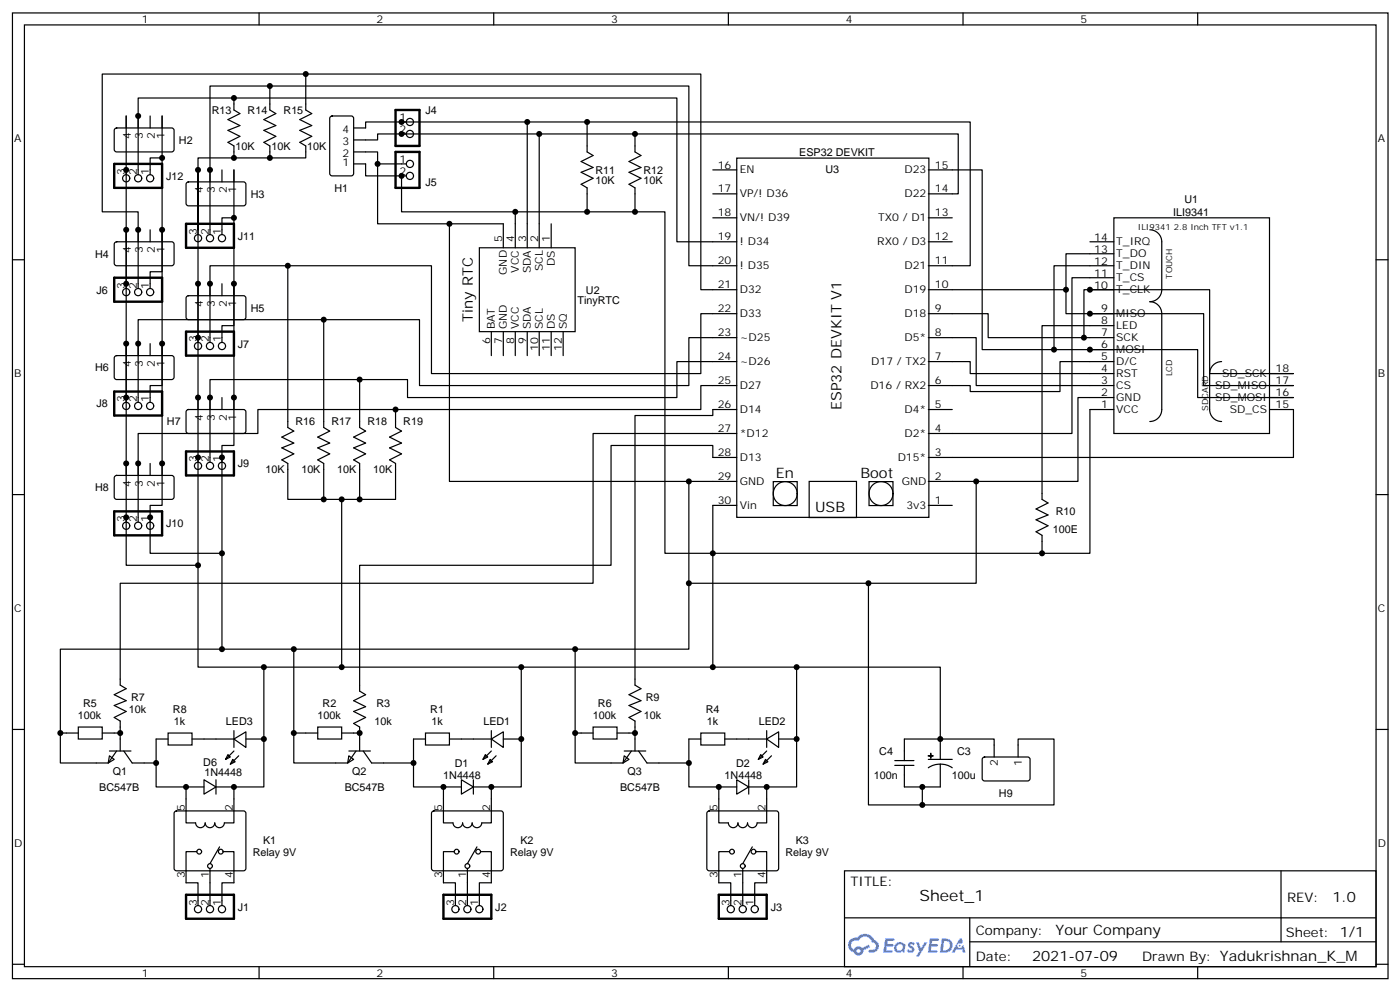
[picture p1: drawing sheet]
<svg xmlns="http://www.w3.org/2000/svg" width="413mm" height="292mm" viewBox="0 0 413 292" stroke-linecap="round" stroke-linejoin="round" font-family="sans-serif">
<g fill="none" stroke="#000" stroke-width=".35">
<path d="M3.7 3.8h405.3v284.3h-405.3zM7.2 7.3h398.3v277.3h-398.3zM76.3 3.8v3.5M145.5 3.8v3.5M214.6 3.8v3.5M283.8 3.8v3.5M352.9 3.8v3.5M3.7 76.5h3.5M405.5 76.5h3.5M3.7 145.6h3.5M405.5 145.6h3.5M3.7 214.8h3.5"/>
<path d="M405.5 214.8h3.5M248.8 256.4h156.7v28.2h-156.7zM377.5 256.4v20.9M248.9 270.2h156.5M285.8 277.3h119.6M285.8 270.2v14.2M3.7 283.9h3.5M76.3 284.6v3.5M145.5 284.6v3.5M214.6 284.6v3.5M283.8 284.6v3.5M352.9 284.6v3.5"/>
<path d="M405.5 283.9h3.5"/>
</g>
<g fill="#5487ff">
<path d="M267.8 277.6a1.22 1.22 0 0 1 1.8 .2l-.4 .6a.47 .47 0 0 0-.4-.4 .47 .47 0 0 0-.5 .2l.2 .2a1.14 1.14 0 0 1 .8 1.8 1.14 1.14 0 0 1-2 0l-.2-.2 .5-.6 .7 .5a.29 .29 0 0 0 .4-.3 .29 .29 0 0 0-.3-.3 1.04 1.04 0 0 1-.6-1.7z"/>
<path d="M260.8 276.3h2.4l.3 .2-.1 .5-1.8 .1-.2 .8h1.6l.3 .4-.4 .4h-1.6l-.1 1.1h1.7l.2 .3-.2 .3-2.7 .1z"/>
<path d="M274 276.3h2.3l.4 .2-.2 .5-1.8 .1-.1 .8h1.5l.3 .4-.3 .4h-1.6l-.2 1.1h1.7l.2 .3-.2 .3-2.6 .1z"/>
<path d="M282.7 276.3h.7l.4 1.3-.6 .3a.69 .69 0 0 0-1.1 .3 .69 .69 0 0 0 .5 .9 .69 .69 0 0 0 .9-.6l.4-.2 .6 2.2h-.8l-.2-.9h-1.7l-.5 .9h-.9z"/>
<path d="M270 277.4h.7l.7 1.8 1.1-1.8h.8l-2.5 4.2h-.9l1-1.5z"/>
<path d="M277.5 276.3l-.6 4.2h1.4a2.11 2.11 0 0 0 2.4-2.1 2.11 2.11 0 0 0-2.5-2.1zM278.2 277.1a1.39 1.39 0 0 1 1.7 1.4 1.39 1.39 0 0 1-1.8 1.3h-.2z"/>
<path d="M263.8 277.9a1.54 1.54 0 0 0 0 2.2 1.54 1.54 0 0 0 2.1 .1l.6 .3 .3-2.3-.1-.3h-.5a1.49 1.49 0 0 0-2.4 0zM264.1 278.9a.95 .95 0 0 1 1.9 0 .95 .95 0 0 1-1.9 0z"/>
<path d="M250.6 276.7a2.18 2.18 0 0 0 1 3.7 1.44 1.44 0 0 0 1.7 .9 1.44 1.44 0 0 0 1.1-1.4l2-1.1-.4-.7-1.9 1a1.47 1.47 0 0 0-2.5 .4 1.39 1.39 0 0 1-.6-1.9 1.39 1.39 0 0 1 2-.5 2.12 2.12 0 0 1 2.1-1.3 2.12 2.12 0 0 1 1.9 1.7 1.14 1.14 0 0 1 1.1 1.4 1.14 1.14 0 0 1-1.6 .7 .43 .43 0 0 0-.6 .4 .43 .43 0 0 0 .4 .5 1.98 1.98 0 0 0 2.6-1.2 1.98 1.98 0 0 0-1.3-2.6 3.1 3.1 0 0 0-5.2-.6l-.9 .1zM252.4 280a.55 .55 0 0 1 1.1 0 .55 .55 0 0 1-1.1 0z"/>
<circle cx="282.8" cy="278.4" r=".26"/>
</g>
<g fill="none" stroke="#000" stroke-width=".35">
<path d="M33.9 37.9l.5-.2h16.5l.4 .7-.1 5.9-.6 .4h-16.5l-.4-.7v-5.6zM37.2 37.7v-3.6v119.6M40.7 34.1v3.6M44.2 34.1v3.6M47.8 37.7v-3.6v12.4h-3.6v4.9M79.5 25.3v7.1l1.8 1-3.5 1.8 3.5 1.8-3.5 1.4 3.5 1.7-3.5 1.8 1.7 1.1v3.5M90.1 21.8v10.6l1.8 1-3.6 1.8 3.6 1.8-3.6 1.4 3.6 1.7-3.6 1.8 1.8 1.1v3.5h-21.2v-3.5l-1.7-1.1 3.5-1.8-3.5-1.7 3.5-1.4-3.5-1.8 3.5-1.8-1.8-1v-3.5M97.4 34.4l.5-.3h5.6l.7 .5v16.5l-.5 .6-5.8 .1-.7-.5v-16.4zM104.2 37.7h3.5v-1.8h47.7v37.1M118.3 35.9h1.4M118.3 39.4h1.4M155.4 35.9h130.5v42.3h-12.4"/>
<path d="M158.9 39.4h123.5v17.7h-8.9M173 35.9v8.8l1.8 1.1-3.6 1.8 3.6 1.7-3.6 1.4 3.6 1.8-3.6 1.8 1.8 1v7.1M187.1 39.4v5.3l1.8 1.1-3.6 1.8 3.6 1.7-3.6 1.4 3.6 1.8-3.6 1.8 1.8 1v7.1M37.2 50v1.4M40.7 51.4v-22.5h158.8v42.3h17.6M47.8 46.5v102.3h-3.6v3.5M55.1 53.8l.4-.2h16.5l.5 .7-.1 5.9-.6 .4-16.5-.1-.5-.6v-5.6zM61.9 50v3.6M65.4 50v3.6M68.9 53.6v-3.6v14.1h-3.5v5M68.9 46.5h-10.6v7.1M104.2 48.3h3.5v3.5h10.6v10.6h33.5v10.6"/>
<path d="M104.2 44.7h7.1v3.6h8.4M104.2 41.2h7.1v-1.8h47.6v33.6M111.3 48.3v17.6h37v7.1M118.3 51.8h1.4M210 50h7.1M210 57.1h7.1M217.1 46.5h56.6v105.8h-56.6zM273.5 50h15.9v52.9h63.5v14.2h28.2h-7M33.9 71.4l.5-.2h16.5l.4 .7-.1 5.9-.6 .4h-16.5l-.4-.7v-5.6zM37.2 67.7v17.2M40.7 67.7v3.5M44.2 67.7v3.5"/>
<path d="M47.8 71.2v-3.5v12.3h-3.6v4.9M58.3 69.1v-19.1v67.1M61.9 69.1v-43.8h141.1v52.9h14.1M68.9 64.1v67.1h-3.5v31.7h-21.2v-10.6M84.8 78.2v47.7l1.8 1-3.6 1.8 3.6 1.8-3.6 1.4 3.6 1.7-3.6 1.8 1.8 1.1v10.5h31.8v-10.5l-1.8-1.1 3.5-1.8-3.5-1.7 3.5-1.4-3.5-1.8 3.5-1.8-1.7-1v-5.3M132.4 65.9v75.8h84.7M141.3 73h28.2v24.6h-28.2zM151.8 62.4h44.1v100.5h14.1v33.5M162.4 65.9v7.1M210 64.1h7.1M273.5 71.2h7.1M273.5 64.1h7.1"/>
<path d="M321.2 71.2h7M328.2 64.1h45.9v63.5h-45.9zM328.2 74.7h-14.1v10.6h-40.6M328.2 78.2h-17.6v24.7M338.8 67.7a3.5 3.5 0 0 1 3.5 3.5v14.1a3.5 3.5 0 0 1-3.5 3.5 3.5 3.5 0 0 1 3.5 3.6v28.2a3.5 3.5 0 0 1-3.5 3.5M40.7 84.9v-22.5h-10.6v-40.6h176.4v63.5h10.6M55.1 87.3l.4-.2h16.5l.5 .7-.1 5.9-.6 .4h-16.5l-.5-.7v-5.6zM58.3 83.5v17.3M61.9 83.5v3.6M65.4 83.5v3.6M68.9 87.1v-3.6v12.4h-3.5v4.9M95.4 94.1v31.8l1.8 1-3.6 1.8 3.6 1.8-3.6 1.4 3.6 1.7-3.6 1.8 1.8 1.1v10.5"/>
<path d="M144.8 97.6v7.1M148.3 97.6v7.1M151.8 97.6v7.1M155.4 97.6v7.1M158.9 97.6v7.1M162.4 97.6v7.1M165.9 97.6v7.1M217.1 92.4h-10.6v17.6h-79.4v-31.8h-65.2v22.6M217.1 99.4h-14.1v14.1h-79.4v-19.4h-82.9v24.4M273.5 99.4h14.2v14.1h40.5M273.5 92.4h17.7v7h37M314.1 85.3v7.1h40.6v21.1h26.4h-7"/>
<path d="M319.4 99.4v-14.1h37v24.7h24.7h-7M321.2 92.4h7M321.2 85.3h7M328.2 81.8h-12.3v45.8h-42.4M328.2 95.9h-21.1v51.1l1.7 1.1-3.5 1.8 3.5 1.7-3.5 1.4 3.5 1.8-3.5 1.8 1.8 1v5.3M33.9 104.9l.5-.2 16.5 .1 .4 .6-.1 5.9-.6 .5-16.5-.1-.4-.6v-5.7zM37.2 101.2v17.3M40.7 101.2v3.5M44.2 101.2v3.5M47.8 104.7v-3.5v12.3h-3.6v5M58.3 117.1v49.3h-21.1v-14.1M58.3 117.1v3.5"/>
<path d="M61.9 117.1v3.5M65.4 117.1v3.5M68.9 117.1v3.5M106 111.8v14.1l1.7 1-3.5 1.8 3.5 1.8-3.5 1.4 3.5 1.7-3.5 1.8 1.8 1.1v10.5M217.1 106.5h-17.6v10.6h-79.4v-5.3h-58.2v24.3M217.1 113.5h-10.6v7.1h-130.5v7h-35.3v26.1M273.5 106.5h12.4v3.5h42.3M321.2 102.9h7M328.2 106.5h-15.9v8.8h-26.4v-1.8h-12.4M328.2 117.1h-10.6v24.6h-44.1M360 106.5a3.5 3.5 0 0 0-3.6 3.5v10.6a3.5 3.5 0 0 0 3.6 3.5M40.7 136.5v3.5"/>
<path d="M44.2 136.5v3.5M47.8 136.5v3.5M55.1 120.8l.4-.2h16.5l.5 .7-.1 5.9-.6 .4h-16.5l-.5-.7v-5.6zM58.3 134.7v1.4M65.4 134.7v1.4M217.1 127.6h-42.3v44.1h-139.4v30l1.8 1.1-3.5 1.7 3.5 1.8-3.5 1.4 3.5 1.8-3.5 1.7 1.7 1.1v8.8M217.1 134.7h-7.1v-3.5h-29.9v35.2h-74.1v37.1l1.7 1-3.5 1.8 3.5 1.8-3.5 1.4 3.5 1.7-3.5 1.8 1.8 1.1v7M217.1 120.6h-7.1v1.7h-22.9v79.4l1.8 1.1-3.6 1.7 3.6 1.8-3.6 1.4 3.6 1.8-3.6 1.7 1.8 1.1v8.8M273.5 120.6h7.1M328.2 120.6h-7v42.3h-111.2v-14.1h7.1M374.1 120.6h7v14.1h-107.6M33.9 140.2l.5-.2h16.5l.4 .7-.1 5.9-.6 .4h-16.5l-.4-.7v-5.6z"/>
<path d="M44.2 152.3v1.4M100.7 147v49.4M203 141.7v30h84.7v-30M227.9 141.8h7v7.1h-7zM238.4 141.7h14v10.7h-14zM256.1 141.8h7v7.1h-7zM273.5 148.8h7.1M58.3 166.4v30h19.5M65.4 162.9v28.2M203 171.7v19.4h-33.5M255.9 171.7v65.3h15.9M86.6 191.1v24.7"/>
<path d="M153.6 196.4v35.3h-8.8v10.6h-2.8a1.41 1.41 0 0 1-1.5 1.4 1.41 1.41 0 0 1-1.4-1.4 1.41 1.41 0 0 1-1.4 1.4 1.41 1.41 0 0 1-1.4-1.4 1.41 1.41 0 0 1-1.4 1.4 1.41 1.41 0 0 1-1.4-1.4h-2.8v-10.6h-8.9v-14.1h3.6M234.7 196.4h42.4v27.2M17.8 215.8v-24.7h151.7v24.7M23.1 214.1h7v3.5h-7zM23.1 215.8h-5.3v8.8h14.1l2.5-3.5M30.1 215.8h5.3M49.5 215.8h7.1v3.6h-7.1zM49.5 217.6h-3.5v14.1h8.8v10.6h2.8a1.41 1.41 0 0 0 1.5 1.4 1.41 1.41 0 0 0 1.4-1.4 1.41 1.41 0 0 0 1.4 1.4 1.41 1.41 0 0 0 1.4-1.4 1.41 1.41 0 0 0 1.4 1.4 1.41 1.41 0 0 0 1.4-1.4h2.8v-10.6h8.9v-35.3h156.9v21.2M56.6 217.6h12.3M68.9 217.6l3.6-2.1v4.6zM68.9 215.1v5M72.5 217.6h5.3"/>
<path d="M93.6 214.1h7.1v3.5h-7.1zM93.6 215.8h-7v8.8h15.8l2.5-3.5M100.7 215.8h5.3M125.4 215.8h7v3.6h-7zM132.4 217.6h12.4M144.8 217.6l3.5-2.1v4.6zM144.8 215.1v5M148.3 217.6h5.3M174.8 214.1h7v3.5h-7zM174.8 215.8h-5.3v8.8h14.1l2.5-3.5M181.8 215.8h5.3M206.5 215.8h7.1v3.6h-7.1z"/>
<path d="M206.5 217.6h-3.5v14.1h8.8v10.6h2.8a1.41 1.41 0 0 0 1.4 1.4 1.41 1.41 0 0 0 1.5-1.4 1.41 1.41 0 0 0 1.4 1.4 1.41 1.41 0 0 0 1.4-1.4 1.41 1.41 0 0 0 1.4 1.4 1.41 1.41 0 0 0 1.4-1.4h2.8v-10.6h8.8v-14.1M213.6 217.6h12.3M225.9 217.6l3.5-2.1v4.6zM225.9 215.1v5M229.4 217.6h5.3M32.2 222.5l1.5 1.1-1.8 1zM32.2 221.1h6.4M36.5 221.1l2.4 3.5h7.1M51.5 239l.5-.2h19.8l.5 .2 .2 .5v16.2l-.3 .5-.4 .2h-19.8l-.5-.2-.2-.5v-16.2zM54.8 231.7h5.3M60.1 229.6l3.5 2.1-3.5 2.1zM63.6 229.6v4.2"/>
<path d="M63.6 231.7h5.3M67.2 222.2l.7 .7-1.4 .7zM68.6 223.6l.7 .7-1.4 .7zM68.9 221.1l-2.4 2.5M70.3 222.5l-2.4 2.5M102.8 222.5l1.4 1.1-1.8 1zM102.8 221.1h6.3M107 221.1l2.5 3.5h12.3M127.4 239l.4-.2h19.8l.5 .2 .2 .5v16.2l-.2 .5-.5 .2h-19.8l-.5-.2-.2-.5v-16.2zM130.7 231.7h5.3M136 229.6l3.5 2.1-3.5 2.1zM139.5 231.7h5.3"/>
<path d="M139.5 229.6v4.2M143 222.2l.7 .7-1.4 .7zM144.4 223.6l.7 .7-1.4 .7zM144.8 221.1l-2.5 2.5M146.2 222.5l-2.5 2.5M183.9 222.5l1.4 1.1-1.7 1zM183.9 221.1h6.4M188.2 221.1l2.4 3.5h12.4M208.5 239l.5-.2h19.7l.5 .2 .2 .5v16.2l-.2 .5-.5 .2h-19.7l-.5-.2-.2-.5v-16.2zM211.8 231.7h5.3M217.1 229.6l3.5 2.1-3.5 2.1zM220.6 231.7h5.3"/>
<path d="M220.6 229.6v4.2M224.2 222.2l.7 .7-1.5 .7zM225.6 223.6l.7 .7-1.4 .7zM225.9 221.1l-2.5 2.5M227.3 222.5l-2.4 2.5M263.7 225.4h5.6M263.7 223.9h5.6M273.5 223.6h7.1M277.1 225l1.8 .2 1.7 .9M277.1 225l-1.9 .2-1.7 .9M277.1 225v6.7h-10.6v-6.3M289.7 223.1l.4-.2h13l.4 .7v5.9l-.7 .4h-13l-.4-.7v-5.6z"/>
<path d="M292.9 222.9v-5.3h-26.4v6.3M300 222.9v-5.3h10.6v19.4h-38.8v-5.3M58 250.8h-3.2v9.1h3.5v6.7M61.9 255.7v10.9M64.7 249.3l-2.8 5M65.8 250.8h3.1v9.1h-3.5v6.7M133.8 250.8h-3.1v9.1h3.5v6.7M137.7 255.7v10.9M140.5 249.3l-2.8 5M141.6 250.8h3.2v9.1h-3.5v6.7M215 250.8h-3.2v9.1h3.5v6.7M218.9 255.7v10.9"/>
<path d="M221.7 249.3l-2.8 5M222.7 250.8h3.2v9.1h-3.5v6.7"/>
<circle cx="120.8" cy="35.9" r="1.06"/>
<circle cx="120.8" cy="39.4" r="1.06"/>
<circle cx="37.2" cy="52.5" r="1.06"/>
<circle cx="40.7" cy="52.5" r="1.06"/>
<circle cx="44.2" cy="52.5" r="1.06"/>
<circle cx="120.8" cy="48.3" r="1.06"/>
<circle cx="120.8" cy="51.8" r="1.06"/>
<circle cx="58.3" cy="70.1" r="1.06"/>
<circle cx="61.9" cy="70.1" r="1.06"/>
<circle cx="65.4" cy="70.1" r="1.06"/>
<circle cx="37.2" cy="86" r="1.06"/>
<circle cx="40.7" cy="86" r="1.06"/>
<circle cx="44.2" cy="86" r="1.06"/>
<circle cx="37.2" cy="119.5" r="1.06"/>
<circle cx="40.7" cy="119.5" r="1.06"/>
<circle cx="44.2" cy="119.5" r="1.06"/>
<circle cx="58.3" cy="101.9" r="1.06"/>
<circle cx="61.9" cy="101.9" r="1.06"/>
<circle cx="65.4" cy="101.9" r="1.06"/>
<circle cx="58.3" cy="137.2" r="1.06"/>
<circle cx="61.9" cy="137.2" r="1.06"/>
<circle cx="65.4" cy="137.2" r="1.06"/>
<circle cx="37.2" cy="154.8" r="1.06"/>
<circle cx="40.7" cy="154.8" r="1.06"/>
<circle cx="44.2" cy="154.8" r="1.06"/>
<circle cx="231.4" cy="145.3" r="3.5"/>
<circle cx="259.6" cy="145.3" r="3.5"/>
<circle cx="58.7" cy="250.8" r=".71"/>
<circle cx="61.9" cy="255" r=".71"/>
<circle cx="65.1" cy="250.8" r=".71"/>
<circle cx="134.5" cy="250.8" r=".71"/>
<circle cx="137.7" cy="255" r=".71"/>
<circle cx="140.9" cy="250.8" r=".71"/>
<circle cx="215.7" cy="250.8" r=".71"/>
<circle cx="218.9" cy="255" r=".71"/>
<circle cx="222" cy="250.8" r=".71"/>
<circle cx="58.3" cy="267.7" r="1.06"/>
<circle cx="61.9" cy="267.7" r="1.06"/>
<circle cx="65.4" cy="267.7" r="1.06"/>
<circle cx="134.2" cy="267.7" r="1.06"/>
<circle cx="137.7" cy="267.7" r="1.06"/>
<circle cx="141.3" cy="267.7" r="1.06"/>
<circle cx="215.3" cy="267.7" r="1.06"/>
<circle cx="218.9" cy="267.7" r="1.06"/>
<circle cx="222.4" cy="267.7" r="1.06"/>
</g>
<path d="M116.6 32.4h7v10.6h-7zM33.7 48.3h14.1v7h-14.1zM116.6 44.7h7v10.6h-7zM54.8 65.9h14.1v7.1h-14.1zM33.7 81.8h14.1v7h-14.1zM54.8 97.6h14.1v7.1h-14.1zM33.7 115.3h14.1v7h-14.1zM54.8 132.9h14.1v7.1h-14.1zM33.7 150.6h14.1v7h-14.1zM54.8 263.5h14.1v7h-14.1zM130.7 263.5h14.1v7h-14.1zM211.8 263.5h14.1v7h-14.1z" fill="none" stroke="#000" stroke-width=".71"/>
<path d="M273.5 222.5l1.5 .1zM274.2 221.8l.1 1.4z" fill="#000" stroke="#000" stroke-width=".35"/>
<g fill="#000">
<circle cx="40.7" cy="34.1" r=".88"/>
<circle cx="68.9" cy="28.9" r=".88"/>
<circle cx="79.5" cy="25.3" r=".88"/>
<circle cx="90.1" cy="21.8" r=".88"/>
<circle cx="118.3" cy="39.4" r=".88"/>
<circle cx="118.3" cy="35.9" r=".88"/>
<circle cx="155.4" cy="35.9" r=".88"/>
<circle cx="158.9" cy="39.4" r=".88"/>
<circle cx="173" cy="35.9" r=".88"/>
<circle cx="187.1" cy="39.4" r=".88"/>
<circle cx="37.2" cy="50" r=".88"/>
<circle cx="47.8" cy="46.5" r=".88"/>
<circle cx="58.3" cy="50" r=".88"/>
<circle cx="61.9" cy="50" r=".88"/>
<circle cx="68.9" cy="46.5" r=".88"/>
<circle cx="79.5" cy="46.5" r=".88"/>
<circle cx="111.3" cy="48.3" r=".88"/>
<circle cx="118.3" cy="51.8" r=".88"/>
<circle cx="37.2" cy="67.7" r=".88"/>
<circle cx="40.7" cy="67.7" r=".88"/>
<circle cx="47.8" cy="67.7" r=".88"/>
<circle cx="68.9" cy="64.1" r=".88"/>
<circle cx="84.8" cy="78.2" r=".88"/>
<circle cx="132.4" cy="65.9" r=".88"/>
<circle cx="151.8" cy="62.4" r=".88"/>
<circle cx="173" cy="62.4" r=".88"/>
<circle cx="187.1" cy="62.4" r=".88"/>
<circle cx="37.2" cy="83.5" r=".88"/>
<circle cx="58.3" cy="99.4" r=".88"/>
<circle cx="58.3" cy="83.5" r=".88"/>
<circle cx="61.9" cy="83.5" r=".88"/>
<circle cx="68.9" cy="83.5" r=".88"/>
<circle cx="95.4" cy="94.1" r=".88"/>
<circle cx="314.1" cy="85.3" r=".88"/>
<circle cx="319.4" cy="99.4" r=".88"/>
<circle cx="321.2" cy="85.3" r=".88"/>
<circle cx="321.2" cy="92.4" r=".88"/>
<circle cx="37.2" cy="101.2" r=".88"/>
<circle cx="37.2" cy="117.1" r=".88"/>
<circle cx="40.7" cy="101.2" r=".88"/>
<circle cx="47.8" cy="101.2" r=".88"/>
<circle cx="58.3" cy="117.1" r=".88"/>
<circle cx="61.9" cy="117.1" r=".88"/>
<circle cx="68.9" cy="117.1" r=".88"/>
<circle cx="106" cy="111.8" r=".88"/>
<circle cx="310.6" cy="102.9" r=".88"/>
<circle cx="321.2" cy="102.9" r=".88"/>
<circle cx="37.2" cy="136.5" r=".88"/>
<circle cx="40.7" cy="136.5" r=".88"/>
<circle cx="47.8" cy="136.5" r=".88"/>
<circle cx="58.3" cy="134.7" r=".88"/>
<circle cx="65.4" cy="134.7" r=".88"/>
<circle cx="116.6" cy="120.6" r=".88"/>
<circle cx="37.2" cy="152.3" r=".88"/>
<circle cx="44.2" cy="152.3" r=".88"/>
<circle cx="95.4" cy="147" r=".88"/>
<circle cx="100.7" cy="147" r=".88"/>
<circle cx="106" cy="147" r=".88"/>
<circle cx="203" cy="141.7" r=".88"/>
<circle cx="287.7" cy="141.7" r=".88"/>
<circle cx="58.3" cy="166.4" r=".88"/>
<circle cx="65.4" cy="162.9" r=".88"/>
<circle cx="203" cy="171.7" r=".88"/>
<circle cx="210" cy="162.9" r=".88"/>
<circle cx="255.9" cy="171.7" r=".88"/>
<circle cx="307.1" cy="162.9" r=".88"/>
<circle cx="65.4" cy="191.1" r=".88"/>
<circle cx="77.8" cy="196.4" r=".88"/>
<circle cx="86.6" cy="191.1" r=".88"/>
<circle cx="100.7" cy="196.4" r=".88"/>
<circle cx="153.6" cy="196.4" r=".88"/>
<circle cx="169.5" cy="191.1" r=".88"/>
<circle cx="210" cy="196.4" r=".88"/>
<circle cx="234.7" cy="196.4" r=".88"/>
<circle cx="17.8" cy="215.8" r=".88"/>
<circle cx="35.4" cy="215.8" r=".88"/>
<circle cx="77.8" cy="217.6" r=".88"/>
<circle cx="86.6" cy="215.8" r=".88"/>
<circle cx="106" cy="215.8" r=".88"/>
<circle cx="153.6" cy="217.6" r=".88"/>
<circle cx="169.5" cy="215.8" r=".88"/>
<circle cx="187.1" cy="215.8" r=".88"/>
<circle cx="234.7" cy="217.6" r=".88"/>
<circle cx="277.1" cy="217.6" r=".88"/>
<circle cx="46" cy="224.6" r=".88"/>
<circle cx="54.8" cy="231.7" r=".88"/>
<circle cx="68.9" cy="231.7" r=".88"/>
<circle cx="121.8" cy="224.6" r=".88"/>
<circle cx="130.7" cy="231.7" r=".88"/>
<circle cx="144.8" cy="231.7" r=".88"/>
<circle cx="203" cy="224.6" r=".88"/>
<circle cx="211.8" cy="231.7" r=".88"/>
<circle cx="225.9" cy="231.7" r=".88"/>
<circle cx="271.8" cy="237" r=".88"/>
<circle cx="271.8" cy="231.7" r=".88"/>
</g>
<text font-size="4.6" x="270.9" y="265.4">Sheet_1</text>
<g font-size="4.2">
<text x="139.3" y="94.7" transform="rotate(-90 139.3 94.7)">Tiny RTC</text>
<text x="248" y="120.8" transform="rotate(-90 248 120.8)">ESP32 DEVKIT V1</text>
<text x="228.6" y="140.9">En</text>
<text x="253.5" y="140.9">Boot</text>
<text x="240.2" y="150.8">USB</text>
<text x="392.6" y="265.7">1.0</text>
<text x="311" y="275.2">Your Company</text>
<text x="304.1" y="283">2021-07-09</text>
</g>
<g font-size="3.9">
<text x="250.6" y="261">TITLE:</text>
<text x="379.2" y="265.7">REV:</text>
<text x="287.5" y="275.2">Company:</text>
<text x="378.9" y="275.8">Sheet: 1/1</text>
<text x="287.5" y="282.9">Date:</text>
<text x="336.6" y="282.9">Drawn By: Yadukrishnan_K_M</text>
</g>
<g font-size="3.2">
<text x="41.8" y="6.8">1</text>
<text x="110.9" y="6.8">2</text>
<text x="180.1" y="6.8">3</text>
<text x="249.2" y="6.8">4</text>
<text x="318.3" y="6.8">5</text>
<text x="62.4" y="33.5">R13</text>
<text x="73" y="33.5">R14</text>
<text x="83.6" y="33.5">R15</text>
<text x="117.7" y="35.6">1</text>
<text x="125.4" y="33.5">J4</text>
<text x="4.2" y="41.9">A</text>
<text x="38.6" y="41" transform="rotate(-90 38.6 41)">4</text>
<text x="42.1" y="41" transform="rotate(-90 42.1 41)">3</text>
<text x="45.6" y="41" transform="rotate(-90 45.6 41)">2</text>
<text x="48.5" y="41" transform="rotate(-90 48.5 41)">1</text>
<text x="100.9" y="39.1">4</text>
<text x="117.7" y="39.1">2</text>
<text x="406" y="41.9">A</text>
<text x="52.7" y="42.4">H2</text>
<text x="69.4" y="44.1">10K</text>
<text x="80" y="44.1">10K</text>
<text x="90.6" y="44.1">10K</text>
<text x="100.9" y="46.1">2</text>
<text x="100.9" y="42.6">3</text>
<text x="117.7" y="47.9">1</text>
<text x="235.5" y="45.8">ESP32 DEVKIT</text>
<text x="36.8" y="51.4" transform="rotate(-90 36.8 51.4)">3</text>
<text x="40.4" y="51.4" transform="rotate(-90 40.4 51.4)">2</text>
<text x="43.9" y="51.4" transform="rotate(-90 43.9 51.4)">1</text>
<text x="48.9" y="53">J12</text>
<text x="100.9" y="49">1</text>
<text x="117.7" y="51.4">2</text>
<text x="175.5" y="51.2">R11</text>
<text x="189.6" y="51.2">R12</text>
<text x="211.5" y="49.6">16</text>
<text x="218" y="51">EN</text>
<text x="243.2" y="51.1">U3</text>
<text x="266.5" y="51">D23</text>
<text x="275.5" y="49.6">15</text>
<text x="59.8" y="56.9" transform="rotate(-90 59.8 56.9)">4</text>
<text x="63.3" y="56.9" transform="rotate(-90 63.3 56.9)">3</text>
<text x="66.8" y="56.9" transform="rotate(-90 66.8 56.9)">2</text>
<text x="69.6" y="56.9" transform="rotate(-90 69.6 56.9)">1</text>
<text x="73.9" y="58.2">H3</text>
<text x="98.6" y="56.5">H1</text>
<text x="125.4" y="54.7">J5</text>
<text x="175.5" y="54.1">10K</text>
<text x="189.6" y="54.1">10K</text>
<text x="211.5" y="56.7">17</text>
<text x="218" y="58.1">VP/! D36</text>
<text x="266.5" y="58.1">D22</text>
<text x="275.5" y="56.7">14</text>
<text x="349" y="59.7">U1</text>
<text x="211.5" y="63.7">18</text>
<text x="218" y="65.1">VN/! D39</text>
<text x="258.7" y="65.1">TX0 / D1</text>
<text x="275.5" y="63.7">13</text>
<text x="345.7" y="63.5">ILI9341</text>
<text x="58" y="69.1" transform="rotate(-90 58 69.1)">3</text>
<text x="61.5" y="69.1" transform="rotate(-90 61.5 69.1)">2</text>
<text x="65.1" y="69.1" transform="rotate(-90 65.1 69.1)">1</text>
<text x="70.1" y="70.6">J11</text>
<text x="148" y="71.2" transform="rotate(-90 148 71.2)">5</text>
<text x="151.5" y="71.2" transform="rotate(-90 151.5 71.2)">4</text>
<text x="155" y="71.2" transform="rotate(-90 155 71.2)">3</text>
<text x="158.5" y="71.2" transform="rotate(-90 158.5 71.2)">2</text>
<text x="162.1" y="71.2" transform="rotate(-90 162.1 71.2)">1</text>
<text x="211.5" y="70.8">19</text>
<text x="275.5" y="70.8">12</text>
<text x="322.4" y="70.8">14</text>
<text x="28" y="75.9">H4</text>
<text x="38.6" y="74.5" transform="rotate(-90 38.6 74.5)">4</text>
<text x="42.1" y="74.5" transform="rotate(-90 42.1 74.5)">3</text>
<text x="45.6" y="74.5" transform="rotate(-90 45.6 74.5)">2</text>
<text x="48.5" y="74.5" transform="rotate(-90 48.5 74.5)">1</text>
<text x="211.5" y="77.8">20</text>
<text x="218" y="72.2">! D34</text>
<text x="258.5" y="72.2">RX0 / D3</text>
<text x="275.5" y="77.8">11</text>
<text x="322.4" y="77.9">12</text>
<text x="322.4" y="74.4">13</text>
<text x="328.9" y="75.8">T_DO</text>
<text x="328.9" y="72.2">T_IRQ</text>
<text x="149.4" y="80.9" transform="rotate(-90 149.4 80.9)">GND</text>
<text x="152.9" y="80.3" transform="rotate(-90 152.9 80.3)">VCC</text>
<text x="156.4" y="80.4" transform="rotate(-90 156.4 80.4)">SDA</text>
<text x="159.9" y="79.8" transform="rotate(-90 159.9 79.8)">SCL</text>
<text x="163.5" y="78.3" transform="rotate(-90 163.5 78.3)">DS</text>
<text x="218" y="79.3">! D35</text>
<text x="266.5" y="79.3">D21</text>
<text x="322.4" y="81.4">11</text>
<text x="328.9" y="82.8">T_CS</text>
<text x="328.9" y="79.3">T_DIN</text>
<text x="28.4" y="86.4">J6</text>
<text x="36.8" y="84.9" transform="rotate(-90 36.8 84.9)">3</text>
<text x="40.4" y="84.9" transform="rotate(-90 40.4 84.9)">2</text>
<text x="43.9" y="84.9" transform="rotate(-90 43.9 84.9)">1</text>
<text x="170.2" y="89.5">TinyRTC</text>
<text x="172.7" y="86.4">U2</text>
<text x="211.5" y="84.9">21</text>
<text x="218" y="86.3">D32</text>
<text x="266.5" y="86.3">D19</text>
<text x="275.5" y="84.9">10</text>
<text x="322.4" y="84.9">10</text>
<text x="328.9" y="86.4">T_CLK</text>
<text x="59.8" y="90.4" transform="rotate(-90 59.8 90.4)">4</text>
<text x="63.3" y="90.4" transform="rotate(-90 63.3 90.4)">3</text>
<text x="66.8" y="90.4" transform="rotate(-90 66.8 90.4)">2</text>
<text x="69.6" y="90.4" transform="rotate(-90 69.6 90.4)">1</text>
<text x="73.9" y="91.7">H5</text>
<text x="211.5" y="92">22</text>
<text x="218" y="93.4">D33</text>
<text x="266.5" y="93.4">D18</text>
<text x="275.5" y="92">9</text>
<text x="324.4" y="95.5">8</text>
<text x="324.4" y="92">9</text>
<text x="328.9" y="93.4">MISO</text>
<text x="58" y="100.8" transform="rotate(-90 58 100.8)">3</text>
<text x="61.5" y="100.8" transform="rotate(-90 61.5 100.8)">2</text>
<text x="65.1" y="100.8" transform="rotate(-90 65.1 100.8)">1</text>
<text x="144.4" y="101.4" transform="rotate(-90 144.4 101.4)">6</text>
<text x="145.8" y="96.9" transform="rotate(-90 145.8 96.9)">BAT</text>
<text x="148" y="101.4" transform="rotate(-90 148 101.4)">7</text>
<text x="149.4" y="96.9" transform="rotate(-90 149.4 96.9)">GND</text>
<text x="151.5" y="101.4" transform="rotate(-90 151.5 101.4)">8</text>
<text x="152.9" y="96.9" transform="rotate(-90 152.9 96.9)">VCC</text>
<text x="155" y="101.4" transform="rotate(-90 155 101.4)">9</text>
<text x="156.4" y="96.9" transform="rotate(-90 156.4 96.9)">SDA</text>
<text x="159.9" y="96.9" transform="rotate(-90 159.9 96.9)">SCL</text>
<text x="163.5" y="96.9" transform="rotate(-90 163.5 96.9)">DS</text>
<text x="167" y="96.9" transform="rotate(-90 167 96.9)">SQ</text>
<text x="211.5" y="99">23</text>
<text x="218" y="100.4">~D25</text>
<text x="266.5" y="100.4">D5*</text>
<text x="275.5" y="99">8</text>
<text x="324.4" y="99.1">7</text>
<text x="328.9" y="100.5">SCK</text>
<text x="328.9" y="96.9">LED</text>
<text x="70.1" y="102.4">J7</text>
<text x="158.5" y="103.4" transform="rotate(-90 158.5 103.4)">10</text>
<text x="162.1" y="103.4" transform="rotate(-90 162.1 103.4)">11</text>
<text x="165.6" y="103.4" transform="rotate(-90 165.6 103.4)">12</text>
<text x="211.5" y="106.1">24</text>
<text x="218" y="107.5">~D26</text>
<text x="256.7" y="107.5">D17 / TX2</text>
<text x="275.5" y="106.1">7</text>
<text x="324.4" y="106.1">5</text>
<text x="324.4" y="102.6">6</text>
<text x="328.9" y="107.5">D/C</text>
<text x="328.9" y="104">MOSI</text>
<text x="4.2" y="111.1">B</text>
<text x="28" y="109.4">H6</text>
<text x="38.6" y="108" transform="rotate(-90 38.6 108)">4</text>
<text x="42.1" y="108" transform="rotate(-90 42.1 108)">3</text>
<text x="45.6" y="108" transform="rotate(-90 45.6 108)">2</text>
<text x="48.5" y="108" transform="rotate(-90 48.5 108)">1</text>
<text x="211.5" y="113.1">25</text>
<text x="275.5" y="113.1">6</text>
<text x="324.4" y="113.2">3</text>
<text x="324.4" y="109.6">4</text>
<text x="328.9" y="111.1">RST</text>
<text x="360.2" y="111.1">SD_SCK</text>
<text x="375.8" y="113.2">17</text>
<text x="375.8" y="109.6">18</text>
<text x="406" y="111.1">B</text>
<text x="28.4" y="120">J8</text>
<text x="36.8" y="118.5" transform="rotate(-90 36.8 118.5)">3</text>
<text x="40.4" y="118.5" transform="rotate(-90 40.4 118.5)">2</text>
<text x="43.9" y="118.5" transform="rotate(-90 43.9 118.5)">1</text>
<text x="218" y="114.5">D27</text>
<text x="256.5" y="114.5">D16 / RX2</text>
<text x="324.4" y="116.7">2</text>
<text x="328.9" y="118.1">GND</text>
<text x="328.9" y="114.6">CS</text>
<text x="358.1" y="118.1">SD_MOSI</text>
<text x="358.1" y="114.6">SD_MISO</text>
<text x="375.8" y="116.7">16</text>
<text x="49.2" y="125.3">H7</text>
<text x="59.8" y="123.9" transform="rotate(-90 59.8 123.9)">4</text>
<text x="63.3" y="123.9" transform="rotate(-90 63.3 123.9)">3</text>
<text x="66.8" y="123.9" transform="rotate(-90 66.8 123.9)">2</text>
<text x="69.6" y="123.9" transform="rotate(-90 69.6 123.9)">1</text>
<text x="87.1" y="125.3">R16</text>
<text x="97.7" y="125.3">R17</text>
<text x="108.2" y="125.3">R18</text>
<text x="118.8" y="125.3">R19</text>
<text x="211.5" y="120.2">26</text>
<text x="218" y="121.6">D14</text>
<text x="266.5" y="121.6">D4*</text>
<text x="275.5" y="120.2">5</text>
<text x="324.4" y="120.2">1</text>
<text x="328.9" y="121.6">VCC</text>
<text x="362.4" y="121.6">SD_CS</text>
<text x="375.8" y="120.2">15</text>
<text x="211.5" y="127.2">27</text>
<text x="218" y="128.6">*D12</text>
<text x="266.5" y="128.6">D2*</text>
<text x="275.5" y="127.2">4</text>
<text x="58" y="136.1" transform="rotate(-90 58 136.1)">3</text>
<text x="61.5" y="136.1" transform="rotate(-90 61.5 136.1)">2</text>
<text x="65.1" y="136.1" transform="rotate(-90 65.1 136.1)">1</text>
<text x="70.1" y="137.6">J9</text>
<text x="211.5" y="134.3">28</text>
<text x="218" y="135.7">D13</text>
<text x="264.5" y="135.7">D15*</text>
<text x="275.5" y="134.3">3</text>
<text x="38.6" y="143.3" transform="rotate(-90 38.6 143.3)">4</text>
<text x="42.1" y="143.3" transform="rotate(-90 42.1 143.3)">3</text>
<text x="45.6" y="143.3" transform="rotate(-90 45.6 143.3)">2</text>
<text x="48.5" y="143.3" transform="rotate(-90 48.5 143.3)">1</text>
<text x="78.2" y="139.4">10K</text>
<text x="88.8" y="139.4">10K</text>
<text x="99.4" y="139.4">10K</text>
<text x="110" y="139.4">10K</text>
<text x="211.5" y="141.3">29</text>
<text x="218" y="142.8">GND</text>
<text x="265.7" y="142.8">GND</text>
<text x="275.5" y="141.3">2</text>
<text x="28" y="144.7">H8</text>
<text x="211.5" y="148.4">30</text>
<text x="218" y="149.8">Vin</text>
<text x="267.1" y="149.8">3v3</text>
<text x="275.5" y="148.4">1</text>
<text x="36.8" y="153.7" transform="rotate(-90 36.8 153.7)">3</text>
<text x="40.4" y="153.7" transform="rotate(-90 40.4 153.7)">2</text>
<text x="43.9" y="153.7" transform="rotate(-90 43.9 153.7)">1</text>
<text x="48.9" y="155.3">J10</text>
<text x="311.1" y="151.7">R10</text>
<text x="310.2" y="157">100E</text>
<text x="4.2" y="180.2">C</text>
<text x="406" y="180.2">C</text>
<text x="24.5" y="208.1">R5</text>
<text x="38" y="209.9">10k</text>
<text x="38.6" y="206.4">R7</text>
<text x="51" y="209.9">R8</text>
<text x="95.1" y="208.1">R2</text>
<text x="110.9" y="208.1">R3</text>
<text x="126.8" y="209.9">R1</text>
<text x="176.2" y="208.1">R6</text>
<text x="190.3" y="206.4">R9</text>
<text x="207.9" y="209.9">R4</text>
<text x="23" y="211.7">100k</text>
<text x="51.3" y="213.4">1k</text>
<text x="66.6" y="213.4">LED3</text>
<text x="93.5" y="211.7">100k</text>
<text x="110.3" y="213.4">10k</text>
<text x="127.1" y="213.4">1k</text>
<text x="142.4" y="213.4">LED1</text>
<text x="174.7" y="211.7">100k</text>
<text x="189.7" y="211.7">10k</text>
<text x="208.2" y="213.4">1k</text>
<text x="223.6" y="213.4">LED2</text>
<text x="59.9" y="225.6">D6</text>
<text x="134" y="225.8">D1</text>
<text x="216.9" y="225.8">D2</text>
<text x="259.1" y="222.3">C4</text>
<text x="282" y="222.3">C3</text>
<text x="294" y="225.6" transform="rotate(-90 294 225.6)">2</text>
<text x="301.1" y="225.6" transform="rotate(-90 301.1 225.6)">1</text>
<text x="29.3" y="232.8">BC547B</text>
<text x="33.2" y="228.2">Q1</text>
<text x="60.2" y="228.5">1N4448</text>
<text x="101.6" y="232.8">BC547B</text>
<text x="103.8" y="228.2">Q2</text>
<text x="130.6" y="229.3">1N4448</text>
<text x="182.7" y="232.8">BC547B</text>
<text x="184.9" y="228.2">Q3</text>
<text x="213.5" y="229.3">1N4448</text>
<text x="257.5" y="229.3">100n</text>
<text x="280.5" y="229.3">100u</text>
<text x="54.5" y="238.8" transform="rotate(-90 54.5 238.8)">5</text>
<text x="68.6" y="238.8" transform="rotate(-90 68.6 238.8)">2</text>
<text x="130.3" y="238.8" transform="rotate(-90 130.3 238.8)">5</text>
<text x="144.4" y="238.8" transform="rotate(-90 144.4 238.8)">2</text>
<text x="211.5" y="238.8" transform="rotate(-90 211.5 238.8)">5</text>
<text x="225.6" y="238.8" transform="rotate(-90 225.6 238.8)">2</text>
<text x="294.4" y="234.6">H9</text>
<text x="4.2" y="249.3">D</text>
<text x="77.5" y="248.6">K1</text>
<text x="153.4" y="248.6">K2</text>
<text x="234.5" y="248.6">K3</text>
<text x="406" y="249.3">D</text>
<text x="74.5" y="252.2">Relay 9V</text>
<text x="150.3" y="252.2">Relay 9V</text>
<text x="231.5" y="252.2">Relay 9V</text>
<text x="54.5" y="258.4" transform="rotate(-90 54.5 258.4)">3</text>
<text x="61.5" y="258.4" transform="rotate(-90 61.5 258.4)">1</text>
<text x="68.6" y="258.4" transform="rotate(-90 68.6 258.4)">4</text>
<text x="130.3" y="258.4" transform="rotate(-90 130.3 258.4)">3</text>
<text x="137.4" y="258.4" transform="rotate(-90 137.4 258.4)">1</text>
<text x="144.4" y="258.4" transform="rotate(-90 144.4 258.4)">4</text>
<text x="211.5" y="258.4" transform="rotate(-90 211.5 258.4)">3</text>
<text x="218.5" y="258.4" transform="rotate(-90 218.5 258.4)">1</text>
<text x="225.6" y="258.4" transform="rotate(-90 225.6 258.4)">4</text>
<text x="58" y="266.6" transform="rotate(-90 58 266.6)">3</text>
<text x="61.5" y="266.6" transform="rotate(-90 61.5 266.6)">2</text>
<text x="65.1" y="266.6" transform="rotate(-90 65.1 266.6)">1</text>
<text x="70.1" y="268.2">J1</text>
<text x="133.8" y="266.6" transform="rotate(-90 133.8 266.6)">3</text>
<text x="137.4" y="266.6" transform="rotate(-90 137.4 266.6)">2</text>
<text x="140.9" y="266.6" transform="rotate(-90 140.9 266.6)">1</text>
<text x="146" y="268.2">J2</text>
<text x="215" y="266.6" transform="rotate(-90 215 266.6)">3</text>
<text x="218.5" y="266.6" transform="rotate(-90 218.5 266.6)">2</text>
<text x="222" y="266.6" transform="rotate(-90 222 266.6)">1</text>
<text x="227.1" y="268.2">J3</text>
<text x="41.8" y="287.6">1</text>
<text x="110.9" y="287.6">2</text>
<text x="180.1" y="287.6">3</text>
<text x="249.2" y="287.6">4</text>
<text x="318.3" y="287.6">5</text>
</g>
<g font-size="2.5">
<text x="335.3" y="67.7">ILI9341 2.8 Inch TFT v1.1</text>
<text x="345.4" y="82" transform="rotate(-90 345.4 82)">TOUCH</text>
<text x="345.4" y="110.8" transform="rotate(-90 345.4 110.8)">LCD</text>
<text x="356" y="121.1" transform="rotate(-90 356 121.1)">SDCARD</text>
</g>
</svg>
